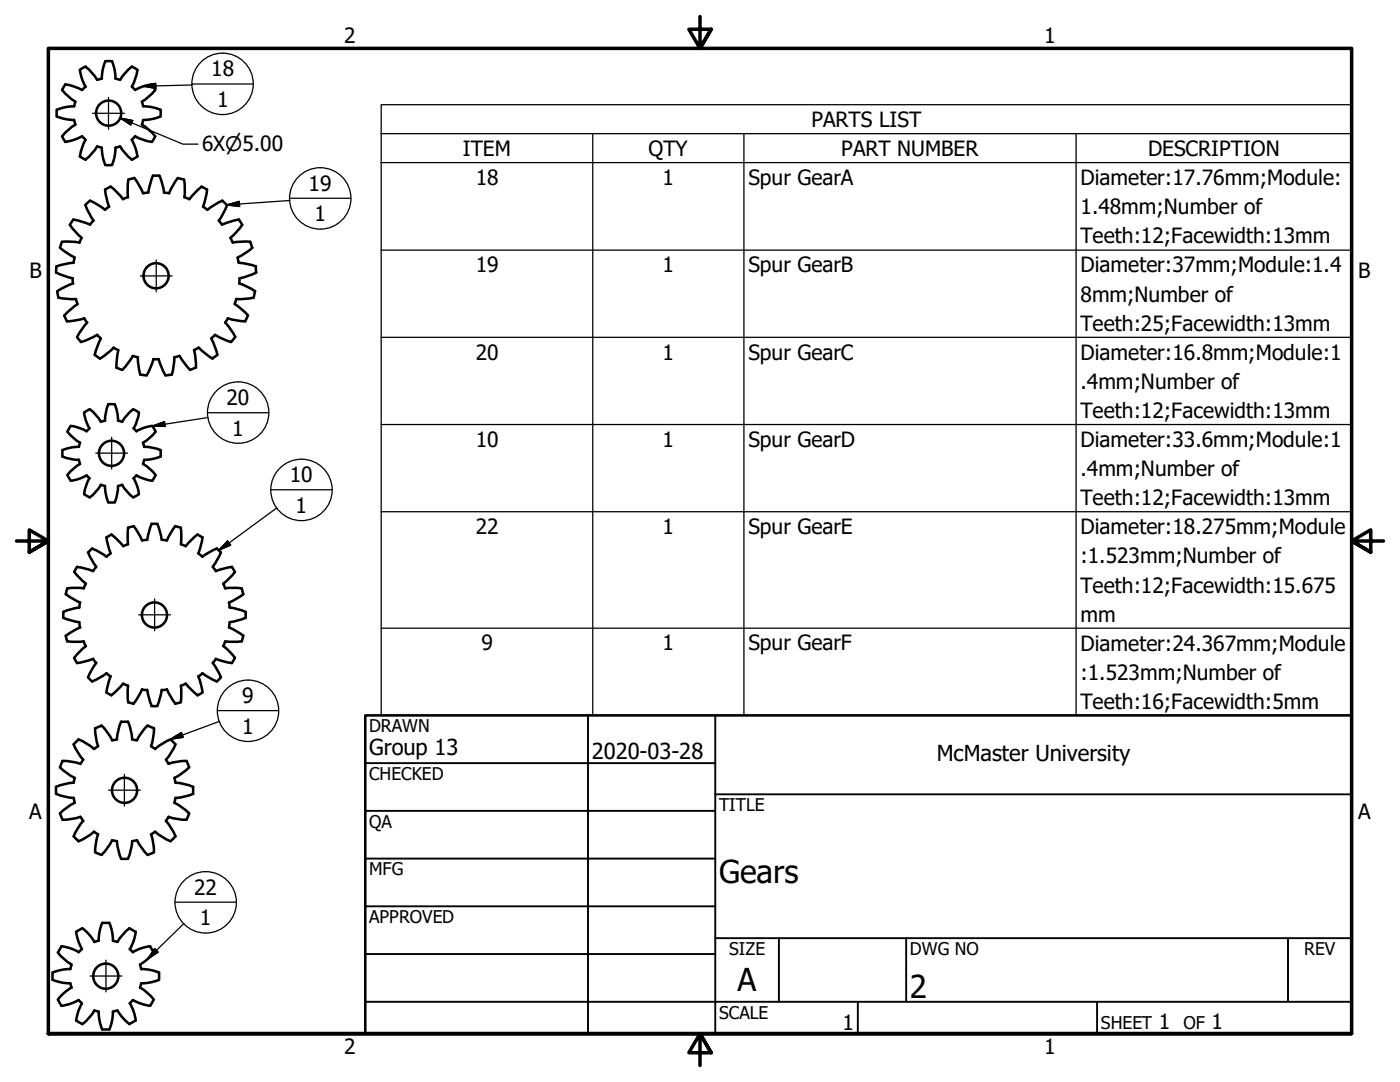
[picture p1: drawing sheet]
<svg xmlns="http://www.w3.org/2000/svg" width="279mm" height="216mm" viewBox="0 0 279 216" stroke-linecap="round" stroke-linejoin="round" font-family="sans-serif">
<!-- layer: Visible (ANSI) -->
<g fill="none" stroke="#000" stroke-width=".51">
<path d="M12.4 18l1.2 1.2 1.5 1.1M13 16.8l1.8 .4 1.6 .8M13.1 16.8l-.7 1.2M16 14l.4 1.7 .7 1.6-.7 .6M17.1 13.3l1.3 1.2 1 1.4M17.1 13.3l-1.2 .6M20.3 15.7l-.9 .2M20.3 15.7l.2-1.8 .5-1.7h.7h.7l.5 1.7 .2 1.8M23.1 15.7l.8 .2M26.3 13.3l1.2 .6M26.3 13.3l-1.3 1.2-1 1.4M27.4 14l-.4 1.7-.7 1.6 .7 .6 1.6-.7 1.7-.4"/>
<path d="M30.3 16.8l.7 1.2M30.9 18l-1.2 1.3-1.4 1M12.4 27.2l.7 1.1M14.8 21.2l-1.8 .2-1.7 .5v.7v.7l1.7 .5 1.8 .1M14.8 23.9l.2 .9M15 20.3l-.2 .9M15.1 24.9l-1.5 1-1.2 1.3M15.9 31.2l1.2 .7M16.4 27.2l-1.7 .7-1.7 .4M16.4 27.2l.7 .6M17.1 27.9l-.7 1.6-.4 1.7M19.4 29.2l-1 1.4-1.3 1.2"/>
<path d="M19.4 29.2l.9 .3M20.3 29.5l.2 1.7 .5 1.7 .7 .1 .7-.1 .5-1.7 .2-1.7M21 37.8l.3 1.8 .5 1.7M21 37.8l1.1-.6 1.3 1.2 1.2 1.4M23.9 29.2l-.8 .3M24 29.2l1 1.4 1.3 1.2M25.5 39.3l-1 .4M25.6 35.9l-.1 1.7v1.8M26.3 27.9l.7 1.6 .4 1.7M26.3 27.9l.7-.7 1.6 .7 1.7 .4M26.8 35.5l-1.2 .3M27.5 31.2l-1.2 .7"/>
<path d="M28.3 20.3l.3 .9 1.7 .2 1.7 .5v1.3l-1.7 .6-1.7 .1-.3 .9 1.4 1.1 1.2 1.3M30.5 35.1h1.3M30.5 35l-.5 1.7-.4 1.7-1.1 .2-.7-1.6-1-1.5M31 27.2l-.7 1.1M31.8 35l.6 1.7 .4 1.7M32.7 38.4l1.1 .2M35.5 35.5l-1 1.5-.8 1.6M35.5 35.5l1.2 .3M36.7 35.9l.2 1.7-.1 1.8M36.8 39.3l1 .4M40.2 37.2l1.1 .6-.3 1.8-.5 1.6 .9 .7 1.4-1 1.6-.9M40.3 37.2l-1.4 1.2-1.1 1.4"/>
<path d="M11.2 54.4l1.6 .7 1.7 .4M11.6 59.4l1.8 .2 1.8 .1M13.9 44.8l1.1 1.4 1.3 1.3-.5 .9M14.5 55.5l.1 1.1M14.6 56.6l-1.6 .6-1.6 .9 .3 1.3M14.7 52.4l-1.7 .3-1.7 .5-.1 1.2M14.9 51.4l-.2 1M15.1 59.7l.4 1M15.9 48.4l-2.9-.2h-.6l-.1 .4-.3 .8 1.4 1.1 1.5 .9M17 40.9l1-.9 1.5 .9 1.4 1 .9-.7M17 40.9l.8 1.6 .9 1.5M18 44.8l-1.7-.6-1.7-.4-.6 1.1"/>
<path d="M18.6 44l-.6 .8M43.7 44l.6 .8M44.4 40l.9 .9M45.3 40.9l-.7 1.6-.9 1.5M47.4 51.4l.2 1M47.6 52.4l1.8 .3 1.7 .5M47.7 43.8l.7 1.1-1.1 1.3-1.3 1.3 .4 .9 1.8-.2h1.8l.3 1.3M47.7 43.8l-1.7 .4-1.7 .6M47.8 56.6l1.6 .6 1.5 .9M50.4 49.4l-1.4 1.1-1.6 .9M50.9 58.1l-.3 1.3-1.7 .2-1.7 .1-.4 1 1.5 1 1.2 1.3M51 53.1l.1 1.3"/>
<path d="M51.1 54.4l-1.6 .7-1.7 .5-.1 1M13.4 64.1l1.7-.2 1.7-.4 .6 .9M15.4 67.3l.8 .9M15.5 60.7l-1.4 1-1.3 1.3 .6 1.1M17.4 64.3l-1.1 1.4-.9 1.5M20.1 67.5l-.7-.7-1.6 .8-1.6 .7M20.1 67.5l-.7 1.6-.5 1.7M22.7 69.4l.9 .5-.4 3.5M22.7 69.4l-1.3 1.2-1.5 1-1-.8M23.2 73.4l1.2 .4M26.5 71l1 .3 .1 1.8 .4 1.7M26.5 71l-.9 1.5-1.2 1.3"/>
<path d="M30.6 71.7h1.1M30.6 71.6l-.5 1.7-.8 1.6-1.3-.2M31.7 71.6l.5 1.7 .8 1.6 1.3-.2M35.8 71l-1 .3-.1 1.8-.4 1.7M35.8 71l1 1.5 1.2 1.3M38.7 69.9l.3 1.7 .1 1.8M39.1 73.4l-1.2 .4M39.6 69.4l-.9 .5M39.7 69.4l1.3 1.2 1.4 1M42.2 67.5l.7 1.6 .5 1.7M42.2 67.5l.7-.7 1.6 .8 1.6 .7M43.4 70.8l-1 .7"/>
<path d="M44.9 64.4l1.1 1.3 1 1.5-.9 1M45.5 63.5l-.6 .9M49.5 63l-.6 1.1-1.7-.2-1.7-.4M13.5 94.8l.6 1.1M13.5 86.1l1.1 1.3 1.4 .9M14.1 85l-.6 1.1M14.1 85l1.7 .4 1.5 .6M15.7 89.2l-1.6 .1-1.6 .5-.1 .7 .1 .6 1.6 .5 1.6 .2M15.7 91.7l.3 .9M16 88.3l-.3 .9M16 92.6l-1.4 .9-1.1 1.3M16.8 82.3l.4 1.6 .7 1.6-.6 .6"/>
<path d="M16.8 98.6l1.1 .7M17.3 94.8l.6 .6-.7 1.6-.4 1.6M17.3 94.9l-1.6 .7-1.6 .3M17.9 81.7l-1.1 .6M17.9 81.7l1.3 1.1 1 1.4M20.1 96.7l.9 .3M20.1 96.7l-.9 1.4-1.3 1.1M21 97l.1 1.6 .5 1.6 .7 .1 .6-.1 .5-1.6 .2-1.6M21 83.9l.1-1.6 .5-1.6 .7-.1 .6 .1 .5 1.6 .2 1.6M21 83.9l-.9 .3M23.6 83.9l.8 .3M24.4 96.7l.9 1.4 1.3 1.1"/>
<path d="M24.4 96.7l-.8 .3M26.6 81.7l-1.3 1.1-.9 1.4M26.6 81.7l1.1 .6M26.6 85.5l.6 .6M26.7 95.4l.7 1.6 .3 1.6M27.2 94.9l1.6 .7 1.6 .3M27.2 94.8l-.6 .6M27.7 98.6l-1.1 .7M27.7 82.3l-.3 1.7-.7 1.5M28.5 92.6l1.4 .9 1.1 1.3M28.5 88.3l.3 .9 1.6 .1 1.6 .5 .1 .7-.1 .6-1.6 .5-1.6 .2-.3 .8M30.4 85l-1.6 .4-1.6 .6"/>
<path d="M30.4 85l.7 1.1M31 86.1l-1.1 1.3-1.4 1M31.1 94.8l-.7 1.1M13.1 118.6l1.4 .9 1.5 .7M13.4 117.4l-.3 1.2M14.8 114.1l1.1 1.3 1.3 1.1M17.1 116.5l-.4 .9-1.6-.1-1.7 .1M17.6 110.2l.7 1.5 .9 1.4M18.4 109.4l-.8 .9M18.4 109.5l1.5 .7 1.4 .9M18.6 114l-1.6-.6-1.6-.3-.6 1M19.2 113.1l-.6 .8"/>
<path d="M21.2 107.2l.4 1.6 .5 1.6M22 110.5l-.7 .6M22.2 106.6l2.4 2.4 .9-.4M22.3 106.7l-1.1 .6M25.5 105.3l1.2-.3 .9 1.4 .7 1.4M25.6 105.3l-.1 1.7 .1 1.6M29.4 107.7l-1 .1M30.2 104.5h1.2M30.3 104.5l-.6 1.6-.3 1.6M31.4 104.5l.5 1.6 .4 1.6M32.3 107.7l1 .1M36.1 105.3l.1 1.7-.1 1.6"/>
<path d="M36.1 105.3l-1.1-.3-.9 1.3-.8 1.5M39.6 110.5l.8 .6M40.4 107.2l-.3 1.6-.5 1.6M40.4 107.3l-1-.7-1.2 1.1-1.1 1.3-1-.4M42.5 113.1l.6 .8M43.3 109.5l-1.5 .7-1.4 .9M43.3 109.4l.8 .9M44.1 110.2l-.7 1.5-1 1.4M44.6 116.5l.3 .9M44.9 117.4l1.7-.1 1.6 .1M46.3 113.1l-1.7 .3-1.5 .6M46.3 113.1l.6 1"/>
<path d="M46.9 114.1l-1.1 1.3-1.2 1.1M48.2 117.4l.3 1.2M48.6 118.6l-2.9 1.7 .1 .9M12.6 122.1v1.2l1.6 .5 1.6 .4M13.1 126.8l.3 1.2 1.7 .1 1.6-.1M14.8 131.3l.6 1 1.6-.3 1.6-.5M15.8 124.2l.1 1M15.8 121.2l-1.6 .3-1.6 .6M15.9 120.3l-.1 .9M16 125.2l-1.5 .7-1.3 1M16.7 128l.4 .9M17.2 128.9l-1.3 1.1-1.1 1.3"/>
<path d="M18.6 131.5l.6 .8M19.2 132.3l-.9 1.3-.7 1.5 .8 .9M21.2 138.2l1.1 .6M21.3 134.4l.7 .6M21.3 134.3l-1.4 .9-1.5 .8M22.1 134.9l-.5 1.6-.4 1.7M24.6 136.4l-1.1 1.2-1.3 1.1M24.6 136.4l.9 .4M25.6 136.8l-.1 1.7 .1 1.6M28.3 137.5l-.7 1.5-.9 1.4M28.4 137.6l.9 .1M29.4 137.6l.3 1.7 .6 1.5"/>
<path d="M32.3 137.6l-.4 1.7-.5 1.5M33.3 137.6l-1 .1M33.3 137.5l.8 1.5 .9 1.4M36.1 136.8l.1 1.7-.1 1.6M37.1 136.5l-1 .3M37.1 136.4l1.1 1.2 1.2 1.1M39.6 134.9l.5 1.6 .3 1.7-1 .6M40.4 134.3l1.4 .9 1.5 .8M40.4 134.4l-.8 .6M42.4 132.3l1 1.3 .7 1.5-.8 .9M43.1 131.5l1.5 .5 1.7 .3M43.1 131.5l-.6 .8"/>
<path d="M44.6 128.9l1.2 1.1 1.1 1.3M44.9 128l-.3 .9M45.8 121.2l1.6 .3 1.6 .6M45.8 124.2l-.1 1 2.9 1.7M46.9 131.3l-.6 1M48.5 126.8l-.3 1.2-1.6 .1-1.7-.1M49 122.1v1.2M49 123.3l-1.6 .5-1.6 .4M11.1 158.4l1.8 .6 1.8 .2M11.2 157v1.4M12.4 151.8l1.9 .2 1.7 .4M12.5 151.9l-.5 1.2 1.3 1.2 1.6 .9-.2 1"/>
<path d="M14.7 156.2l-1.8 .2-1.8 .6M14.7 148.5l.8 1.6 1.1 1.5M14.7 159.2l.2 1-1.6 .9-1.3 1.2 .5 1.3M15.7 147.5l1.6 .9 1.4 1M15.7 147.6l-1 .9M16.6 151.6l-.5 .8M19 145.3l.1 1.8 .5 1.8M19.6 148.9l-.8 .6M20.3 144.8l-1.3 .5M20.3 144.7l1.1 1.4 1 1.6M24.2 144l-.6 1.7-.3 1.8-.9 .3M24.2 144h1.3"/>
<path d="M25.5 140.1l1.2 .3M25.6 144l.5 1.7 .3 1.8M26.4 147.6l1 .2M29.5 144.7l-1.2 1.4-1 1.6M29.5 144.8l1.2 .5M30.1 148.9l.9 .6M30.2 140.9h1.2M30.7 145.3l-.1 1.8-.4 1.8M33.1 151.6l.6 .8M34.1 147.6l.9 .9M34.1 147.5l-1.7 .9-1.4 1M35 148.5l-.8 1.6-1.1 1.5"/>
<path d="M35 156.2l1.8 .2 1.8 .6M36.1 140.1l-1.1 .3M37.2 151.8l-1.8 .2-1.8 .4M37.2 151.9l.5 1.2M37.8 153.1l-1.4 1.2-1.6 .9 .2 1M38.5 157v1.4M38.6 158.4l-1.8 .6-1.8 .2-.2 1 1.6 .9 1.4 1.2M14.7 166.9l1 .9M16 163l-1.7 .4-1.9 .2M16.1 163l.5 .8M16.6 163.8l-1.1 1.5-.8 1.6M18.7 166l-1.4 1.1-1.6 .8"/>
<path d="M18.8 165.9l.8 .6M19.6 166.5l-.5 1.7-.1 1.9M22.4 167.6l1 .2 .2 1.8 .6 1.8M22.4 167.7l-1 1.5-1.1 1.4-1.3-.5M24.2 171.4h1.3M26.4 167.8l1-.1 .9 1.5 1.2 1.4 1.2-.5M26.4 167.8l-.3 1.8-.5 1.8M31 165.9l-.9 .6 .5 1.7 .1 1.9M31 166l1.4 1.1 1.7 .8M33.1 163.8l1.1 1.5 .8 1.6M33.6 163l1.8 .4 1.8 .2M33.7 163l-.6 .8"/>
<path d="M35 166.9l-1 .9M37.7 162.3l-.5 1.3M11.5 190.1l1.3 1.3 1.5 1M11.6 199.5l.7 1.2 1.7-.4 1.7-.7M12.3 188.8l1.7 .4 1.7 .8M12.3 188.9l-.7 1.2M14 193.4l-1.8 .1-1.7 .6v1.4l1.7 .5 1.8 .2M14 196.2l.3 .9M14.3 197.1l-1.5 1-1.3 1.4M14.3 192.5l-.3 .9M15.2 185.9l.4 1.8 .8 1.7-.7 .6M15.7 199.5l.7 .7-.8 1.7-.4 1.7"/>
<path d="M16.4 185.2l-1.2 .7M16.4 185.2l1.4 1.3 1 1.4M22.5 187.7l-.1-1.8-.6-1.8-1.4 .1-.5 1.7-.2 1.8-.9 .3M25.8 185.2l1.2 .7M25.8 185.2l-1.3 1.3-1.1 1.5-.9-.3M25.9 189.4l.6 .6M26.5 199.5l-.6 .7M26.5 199.5l1.7 .8 1.8 .4M27.1 185.9l-.4 1.8-.8 1.7M27.9 192.5l.3 .9M28 197.1l1.4 1 1.3 1.4M28.2 196.2l-.3 .9"/>
<path d="M28.2 193.4l1.8 .1 1.8 .6M30 188.9l.7 1.2M30 188.8l-1.8 .4-1.7 .8M30.7 199.5l-.7 1.2M30.7 190.1l-1.3 1.3-1.4 1M31.7 194.1v1.4M31.8 195.5l-1.8 .5-1.8 .2M15.2 203.6l1.2 .7M18.8 201.6l.9 .3 .2 1.8 .5 1.7M18.8 201.6l-1 1.5-1.4 1.3M20.4 205.4h1.4M22.5 201.9l.9-.3 1.1 1.5 1.3 1.3"/>
<path d="M22.5 201.9l-.1 1.8-.6 1.7M25.9 200.2l.8 1.7 .4 1.7M27 203.6l-1.2 .7"/>
<circle cx="21.7" cy="22.6" r="2.51"/>
<circle cx="31.1" cy="55" r="2.51"/>
<circle cx="22.3" cy="90.5" r="2.51"/>
<circle cx="30.8" cy="122.7" r="2.51"/>
<circle cx="24.9" cy="157.7" r="2.51"/>
<circle cx="21.1" cy="194.8" r="2.51"/>
</g>
<!-- layer: Symbol (ANSI) -->
<g fill="none" stroke="#000" stroke-width=".25">
<path d="M28.6 17.2l2.5-.6v1.1zM38.4 17l-9.8 .2M38.4 16.8h12.1M57.8 39.6h12.2M76.1 26.7v-5.8h193.6v5.8M76.1 26.7h193.6v5.7M76.1 26.7v116h193.6v-110.3M76.1 32.4h193.6M118.3 26.7v116M148.5 26.7v116M214.8 26.7v116M45.3 40.9l2.5-.7v1z"/>
<path d="M57.8 40l-12.5 .9M76.1 49.9h193.6M76.1 67.3h193.6M30.4 85l2.4-.9 .2 1zM41.4 82.4h12.2M41.5 83.3l-11.1 1.7M54 97.7h12.2M76.1 84.7h193.6M45.4 107.9l.6 .9-2.3 1zM55.2 101.3l-11.5 8.5M76.1 102.1h193.6M76.1 125.3h193.6"/>
<path d="M34 147.5l2.2-1.3 .4 .9zM43.4 141.8h12.2M43.8 144l-9.8 3.5M30.9 189.3l.7 .7-2.1 1.4zM34.9 180h12.2M36.7 184.3l-7.2 7.1"/>
<circle cx="44.4" cy="16.7" r="6.1"/>
<circle cx="63.9" cy="39.6" r="6.1"/>
<circle cx="47.5" cy="82.3" r="6.1"/>
<circle cx="60.2" cy="97.8" r="6.1"/>
<circle cx="49.5" cy="141.8" r="6.1"/>
<circle cx="41.1" cy="180.1" r="6.1"/>
</g>
<!-- layer: Border (ANSI) -->
<path d="M139.7 3.3v6.4l-2.2-3.9h4.4l-2.2 3.9 2.2-3.9M3.3 107.9h6.4l-3.9-2.2v4.5l3.9-2.3-3.9 2.3M276.1 107.9h-6.4l3.9-2.2v4.5l-3.9-2.3 3.9 2.3M9.7 206.2v-196.5h260v196.5h-260h260M141.9 210.1l-2.2-3.9 2.2 3.9h-4.4l2.2-3.9v6.4" fill="none" stroke="#000" stroke-width=".7"/>
<!-- layer: Title (ANSI) -->
<g fill="none" stroke="#000" stroke-width=".38">
<path d="M72.9 152.3h69.8M117.3 142.7v63.5M142.7 158.5h127M142.7 142.7v63.5M72.9 161.8h69.8M72.9 171.3h69.8M72.9 199.9h196.8M72.9 180.8h69.8M72.9 190.4h69.8M142.7 187.2h127M155.4 187.2v12.7M171.2 199.9v6.3"/>
<path d="M180.8 187.2v12.7M218.9 199.9v6.3M257 187.2v12.7"/>
</g>
<path d="M72.9 142.7h196.8v63.5h-196.8z" fill="none" stroke="#000" stroke-width=".51"/>
<!-- layer: Symbol (ANSI) -->
<path d="M28.6 17.2l2.5-.6zM28.6 17.2l2.5-.6v1.1zM45.3 40.9l2.5-.7zM45.3 40.9l2.5-.7v1zM30.4 85l2.4-.9zM30.4 85l2.4-.9 .2 1zM45.4 107.9l-1.7 1.9zM45.4 107.9l.6 .9-2.3 1zM34 147.5l2.2-1.3zM34 147.5l2.2-1.3 .4 .9zM30.9 189.3l-1.4 2.1zM30.9 189.3l.7 .7-2.1 1.4z" fill="#000" stroke="#000" stroke-width=".25"/>
<!-- layer: Center Mark (ANSI) -->
<path d="M21.7 19.4v6.4M18.5 22.6h6.3M28 55.1h6.4M31.2 51.9v6.3M19.1 90.4h6.4M22.3 87.2v6.4M30.9 119.5v6.4M27.7 122.7h6.3M21.7 157.7h6.3M24.8 154.5v6.3M18 194.8h6.3M21.1 191.6v6.3" fill="none" stroke="#000" stroke-width=".25"/>
<!-- layer: Dimension (ANSI) -->
<path d="M24 23.6l2.5 .5-.4 .9zM24 23.6l12.5 5.2h3" fill="none" stroke="#000" stroke-width=".25"/>
<path d="M24 23.6l2.5 .5zM24 23.6l2.5 .5-.4 .9z" fill="#000" stroke="#000" stroke-width=".25"/>
<g font-size="6.3">
<text x="143.5" y="176.2">Gears</text>
<text x="147.2" y="197.7">A</text>
<text x="181.6" y="199.1">2</text>
</g>
<g font-size="4.4">
<text x="73.7" y="150.6">Group 13</text>
<text x="118.1" y="151.4">2020-03-28</text>
<text x="186.9" y="151.8">McMaster University</text>
</g>
<g font-size="4.2">
<text x="68.7" y="8.6">2</text>
<text x="208.4" y="8.6">1</text>
<text x="42.2" y="15.2">18</text>
<text x="43.3" y="21.3">1</text>
<text x="161.9" y="25.3">PARTS LIST</text>
<text x="92.4" y="31.1">ITEM</text>
<text x="129.4" y="31.1">QTY</text>
<text x="167.9" y="31.1">PART NUMBER</text>
<text x="229.1" y="31.1">DESCRIPTION</text>
<text x="61.6" y="38.1">19</text>
<text x="94.9" y="37">18</text>
<text x="132.2" y="36.9">1</text>
<text x="149.4" y="36.9">Spur GearA</text>
<text x="215.6" y="37">Diameter:17.76mm;Module:</text>
<text x="62.7" y="44.2">1</text>
<text x="215.6" y="42.8">1.48mm;Number of</text>
<text x="215.6" y="48.6">Teeth:12;Facewidth:13mm</text>
<text x="5.9" y="55.5">B</text>
<text x="94.9" y="54.4">19</text>
<text x="132.2" y="54.3">1</text>
<text x="149.4" y="54.4">Spur GearB</text>
<text x="215.6" y="54.4">Diameter:37mm;Module:1.4</text>
<text x="271.1" y="55.5">B</text>
<text x="215.6" y="60.2">8mm;Number of</text>
<text x="215.6" y="66">Teeth:25;Facewidth:13mm</text>
<text x="94.9" y="71.8">20</text>
<text x="132.2" y="71.8">1</text>
<text x="149.4" y="71.8">Spur GearC</text>
<text x="215.6" y="71.8">Diameter:16.8mm;Module:1</text>
<text x="215.6" y="77.6">.4mm;Number of</text>
<text x="45.2" y="80.8">20</text>
<text x="215.6" y="83.4">Teeth:12;Facewidth:13mm</text>
<text x="46.4" y="86.9">1</text>
<text x="94.9" y="89.2">10</text>
<text x="132.2" y="89.2">1</text>
<text x="149.4" y="89.2">Spur GearD</text>
<text x="215.6" y="89.2">Diameter:33.6mm;Module:1</text>
<text x="215.6" y="95">.4mm;Number of</text>
<text x="57.8" y="96.3">10</text>
<text x="215.6" y="100.8">Teeth:12;Facewidth:13mm</text>
<text x="59" y="102.3">1</text>
<text x="94.9" y="106.6">22</text>
<text x="132.2" y="106.6">1</text>
<text x="149.4" y="106.6">Spur GearE</text>
<text x="215.6" y="106.6">Diameter:18.275mm;Module</text>
<text x="215.6" y="112.4">:1.523mm;Number of</text>
<text x="215.6" y="118.2">Teeth:12;Facewidth:15.675</text>
<text x="215.6" y="124">mm</text>
<text x="96.1" y="129.8">9</text>
<text x="132.2" y="129.8">1</text>
<text x="149.4" y="129.8">Spur GearF</text>
<text x="215.6" y="129.9">Diameter:24.367mm;Module</text>
<text x="215.6" y="135.6">:1.523mm;Number of</text>
<text x="48.3" y="140.3">9</text>
<text x="215.6" y="141.4">Teeth:16;Facewidth:5mm</text>
<text x="48.3" y="146.4">1</text>
<text x="5.8" y="163.4">A</text>
<text x="271" y="163.4">A</text>
<text x="38.7" y="178.6">22</text>
<text x="39.9" y="184.6">1</text>
<text x="168.1" y="205.5">1</text>
<text x="231.3" y="205.4">1</text>
<text x="241.8" y="205.4">1</text>
<text x="68.7" y="210.3">2</text>
<text x="208.4" y="210.3">1</text>
</g>
<text font-size="4.1" x="40.3" y="30.2">6X⌀5.00</text>
<g font-size="3.5">
<text x="73.7" y="146">DRAWN</text>
<text x="73.7" y="155.6">CHECKED</text>
<text x="143.5" y="161.8">TITLE</text>
<text x="73.7" y="165.2">QA</text>
<text x="73.7" y="174.7">MFG</text>
<text x="73.7" y="184.2">APPROVED</text>
<text x="145.5" y="190.6">SIZE</text>
<text x="181.6" y="190.6">DWG NO</text>
<text x="260.3" y="190.5">REV</text>
<text x="143.5" y="203.3">SCALE</text>
<text x="219.7" y="205.4">SHEET</text>
<text x="236.2" y="205.4">OF</text>
</g>
</svg>
